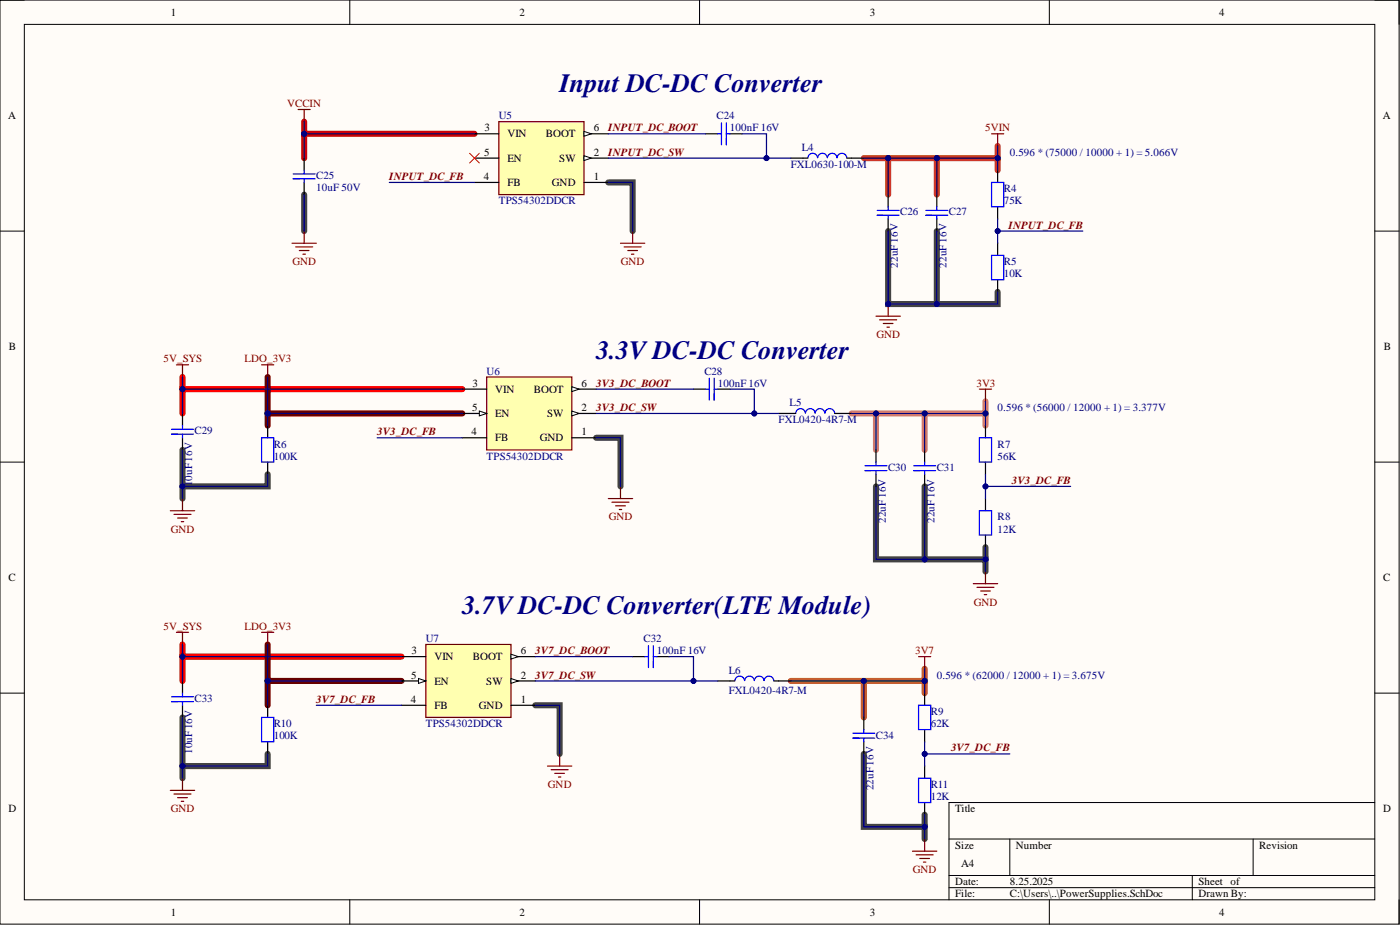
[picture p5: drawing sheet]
<svg xmlns="http://www.w3.org/2000/svg" width="292mm" height="193mm" viewBox="0 0 292 193" stroke-linecap="round" stroke-linejoin="round" font-family="sans-serif">
<path d="M0 0h291.9v192.8h-291.9z" fill-rule="evenodd" fill="#fffcf8"/>
<path d="M0 0h291.9v192.8h-291.9z" fill="none" stroke="#000" stroke-width=".21"/>
<path d="M5.1 5.1h281.7v182.6h-281.7z" fill-rule="evenodd" fill="#fffcf8"/>
<g fill="none" stroke="#000" stroke-width=".21">
<path d="M0 0h5.1M5.1 5.1h281.7v182.6h-281.7zM73 0v5.1M146 0v5.1M218.9 0v5.1M286.8 0h5.1v5.1M0 48.2h5.1M286.8 48.2h5.1M0 96.4h5.1M286.8 96.4h5.1M0 144.6h5.1M286.8 144.6h5.1"/>
<path d="M198 175h88.8M210.7 175v7.6M261.5 175v7.6M286.8 167.4h-88.8v20.3M73 187.7v5.1M146 187.7v5.1M198 182.6h88.8M198 185.2h88.8M218.9 187.7v5.1M248.8 182.6v5.1M291.9 187.7v5.1"/>
</g>
<g fill="none" stroke="#434343" stroke-width="1.3">
<path d="M126.9 38.1h5.1v10.1M63.5 40.6v7.6M185.3 48.2v15.2h22.9v-2.5M195.5 48.2v15.2M38.1 93.9v10.1M55.8 98.9v2.6h-17.7M124.4 91.3h5.1v10.2M182.8 101.5v15.2h22.8v2.5M192.9 101.5v15.2M205.6 114.2v2.5M38.1 149.7v12.6M55.8 157.3v2.5h-17.7"/>
<path d="M111.7 147.1h5.1v10.2M180.2 157.3v15.2h12.7v2.5M192.9 170v2.5"/>
</g>
<path d="M185.3 33v7.6M195.5 33v7.6M208.2 30.5v2.5h-28M208.2 33v2.5" fill="none" stroke="#cc4125" stroke-width="1.3"/>
<path d="M63.5 25.4v2.5h35.5M63.5 27.9v5.1" fill="none" stroke="#c00" stroke-width="1.3"/>
<path d="M182.8 86.3v7.6M192.9 86.3v7.6M205.6 83.7v2.6h-27.9M205.6 86.3v2.5" fill="none" stroke="#dd7e6b" stroke-width="1.3"/>
<path d="M55.8 78.6v10.2M55.8 86.3h40.7M55.8 134.4v12.7M55.8 142.1h28" fill="none" stroke="#600" stroke-width="1.3"/>
<path d="M192.9 139.5v2.6h-27.9M180.2 142.1v7.6M192.9 142.1v2.5" fill="none" stroke="#b45f06" stroke-width="1.3"/>
<path d="M38.1 78.6v2.6M96.5 81.2h-58.4v5.1M38.1 134.4v2.6M83.8 137h-45.7v5.1" fill="none" stroke="#f00" stroke-width="1.3"/>
<g fill="none" stroke="#800000" stroke-width=".25">
<path d="M62.2 22.8h2.5M63.5 22.8v2.6M60.9 50.7h5.1M61.7 51.5h3.5M62.4 52.3h2.1M63.2 53h.5M63.5 48.2v2.5M129.5 50.7h5M130.2 51.5h3.6M131 52.3h2M131.7 53h.6M132 48.2v2.5"/>
<path d="M182.8 66h5M183.5 66.7h3.6M184.3 67.5h2M185.1 68.2h.5M185.3 63.4v2.6"/>
</g>
<path d="M208.2 35.5v2.6M208.2 43.1v2.6M208.2 50.7v2.6M208.2 58.4v2.5" fill="none" stroke="#000" stroke-width=".25"/>
<path d="M206.9 38.1h2.5v5h-2.5zM206.9 53.3h2.5v5.1h-2.5z" fill="none" stroke="#00f" stroke-width=".25"/>
<circle cx="185.3" cy="63.4" r=".51" fill="#000080"/>
<circle cx="185.3" cy="63.4" r=".51" fill="none" stroke="#000080" stroke-width=".21"/>
<path d="M206.9 27.9h2.5M208.2 27.9v2.6" fill="none" stroke="#800000" stroke-width=".25"/>
<path d="M104.1 25.4h17.7v15.2h-17.7z" fill-rule="evenodd" fill="#ffffb0"/>
<path d="M104.1 25.4h17.7v15.2h-17.7z" fill="none" stroke="#800000" stroke-width=".25"/>
<path d="M99 27.9h5.1M121.8 27.9h5.1" fill="none" stroke="#000" stroke-width=".25"/>
<path d="M121.8 27.4l1.6 .5-1.6 .5z" fill="#f8fcff"/>
<path d="M121.8 27.4l1.6 .5-1.6 .5z" fill="none" stroke="#000" stroke-width=".21"/>
<path d="M99 33h5.1M99 38.1h5.1M121.8 33h5.1" fill="none" stroke="#000" stroke-width=".25"/>
<path d="M121.8 32.5l1.6 .5-1.6 .5z" fill="#f8fcff"/>
<path d="M121.8 32.5l1.6 .5-1.6 .5z" fill="none" stroke="#000" stroke-width=".21"/>
<g fill="none" stroke="#000" stroke-width=".25">
<path d="M121.8 38.1h5.1M147.2 27.9h2.6M152.3 27.9h2.5M165 33h3.6M176.7 33h3.5M185.3 40.6v2.5M185.3 45.7v2.5M195.5 40.6v2.5M195.5 45.7v2.5M205.6 88.8v2.5M205.6 96.4v2.5M205.6 104v2.5"/>
<path d="M205.6 111.6v2.6"/>
</g>
<g fill="none" stroke="#00f" stroke-width=".25">
<path d="M149.8 27.9h.7M150.5 25.6v4.6M151.5 25.6v4.6M151.5 27.9h.8M170.6 32.9a1.01 1.01 0 0 0-1-.9 1.01 1.01 0 0 0-1 .9M170.6 32.9a1.01 1.01 0 0 1 1-.9 1.01 1.01 0 0 1 1 .9 1.02 1.02 0 0 1 1-.9 1.02 1.02 0 0 1 1 .9 1.02 1.02 0 0 1 1.1-.9 1.02 1.02 0 0 1 1 .9M183 43.9h4.6M183 44.9h4.6M185.3 43.1v.8M185.3 44.9v.8M193.2 43.9h4.5M193.2 44.9h4.5"/>
<path d="M195.5 43.1v.8M195.5 44.9v.8M204.3 91.3h2.6v5.1h-2.6zM204.3 106.5h2.6v5.1h-2.6z"/>
</g>
<g fill="none" stroke="#800000" stroke-width=".25">
<path d="M204.3 81.2h2.6M205.6 81.2v2.5M35.5 106.5h5.1M36.3 107.3h3.6M37.1 108.1h2M37.8 108.8h.5M38.1 104v2.5M126.9 104h5.1M127.7 104.8h3.5M128.4 105.5h2.1M129.2 106.3h.5M129.5 101.5v2.5"/>
<path d="M205.6 119.2v2.6M203.1 121.8h5.1M203.8 122.5h3.6M204.6 123.3h2M205.4 124h.5"/>
</g>
<path d="M101.5 78.6h17.8v15.3h-17.8z" fill-rule="evenodd" fill="#ffffb0"/>
<path d="M101.5 78.6h17.8v15.3h-17.8z" fill="none" stroke="#800000" stroke-width=".25"/>
<path d="M96.5 81.2h5M119.3 81.2h5.1" fill="none" stroke="#000" stroke-width=".25"/>
<path d="M119.3 80.7l1.5 .5-1.5 .5z" fill="#f8fcff"/>
<path d="M119.3 80.7l1.5 .5-1.5 .5z" fill="none" stroke="#000" stroke-width=".21"/>
<path d="M96.5 86.3h5" fill="none" stroke="#000" stroke-width=".25"/>
<path d="M100 85.7l1.5 .6-1.5 .5z" fill="#f8fcff"/>
<path d="M100 85.7l1.5 .6-1.5 .5z" fill="none" stroke="#000" stroke-width=".21"/>
<path d="M96.5 91.3h5M119.3 86.3h5.1" fill="none" stroke="#000" stroke-width=".25"/>
<path d="M119.3 85.7l1.5 .6-1.5 .5z" fill="#f8fcff"/>
<path d="M119.3 85.7l1.5 .6-1.5 .5z" fill="none" stroke="#000" stroke-width=".21"/>
<g fill="none" stroke="#000" stroke-width=".25">
<path d="M38.1 86.3v2.5M38.1 91.3v2.6M119.3 91.3h5.1M144.7 81.2h2.5M149.8 81.2h2.5M182.8 93.9v2.5M182.8 98.9v2.6M192.9 93.9v2.5M192.9 98.9v2.6M192.9 144.6v2.5M192.9 152.2v2.5M192.9 159.8v2.5"/>
<path d="M192.9 167.4v2.6"/>
</g>
<g fill="none" stroke="#00f" stroke-width=".25">
<path d="M148 78.9v4.6M149 78.9v4.6M35.8 89.6h4.6M35.8 90.6h4.6M38.1 88.8v.8M38.1 90.6v.7M147.2 81.2h.8M149 81.2h.8M180.5 97.2h4.6M180.5 98.2h4.6M182.8 96.4v.8M182.8 98.2v.7"/>
<path d="M190.6 97.2h4.6M190.6 98.2h4.6M192.9 96.4v.8M192.9 98.2v.7M191.7 147.1h2.5v5.1h-2.5zM191.7 162.3h2.5v5.1h-2.5z"/>
</g>
<g fill="none" stroke="#800000" stroke-width=".25">
<path d="M191.7 137h2.5M192.9 137v2.5M114.2 159.8h5.1M116.8 157.3v2.5M35.5 164.9h5.1M36.3 165.6h3.6M37.1 166.4h2M37.8 167.2h.5M38.1 162.3v2.6M115 160.6h3.5M115.8 161.3h2M116.5 162.1h.5"/>
<path d="M190.4 177.6h5.1M191.1 178.3h3.6M191.9 179.1h2M192.7 179.9h.5M192.9 175v2.6"/>
</g>
<path d="M88.8 134.4h17.8v15.3h-17.8z" fill-rule="evenodd" fill="#ffffb0"/>
<path d="M88.8 134.4h17.8v15.3h-17.8z" fill="none" stroke="#800000" stroke-width=".25"/>
<path d="M83.8 137h5M106.6 137h5.1" fill="none" stroke="#000" stroke-width=".25"/>
<path d="M106.6 136.5l1.5 .5-1.5 .5z" fill="#f8fcff"/>
<path d="M106.6 136.5l1.5 .5-1.5 .5z" fill="none" stroke="#000" stroke-width=".21"/>
<path d="M83.8 142.1h5" fill="none" stroke="#000" stroke-width=".25"/>
<path d="M87.3 141.6l1.5 .5-1.5 .5z" fill="#f8fcff"/>
<path d="M87.3 141.6l1.5 .5-1.5 .5z" fill="none" stroke="#000" stroke-width=".21"/>
<path d="M83.8 147.1h5M106.6 142.1h5.1" fill="none" stroke="#000" stroke-width=".25"/>
<path d="M106.6 141.6l1.5 .5-1.5 .5z" fill="#f8fcff"/>
<path d="M106.6 141.6l1.5 .5-1.5 .5z" fill="none" stroke="#000" stroke-width=".21"/>
<g fill="none" stroke="#000" stroke-width=".25">
<path d="M63.5 33v2.5M63.5 38.1v2.5M55.8 88.8v2.5M55.8 96.4v2.5M162.5 86.3h3.5M174.1 86.3h3.6M132 137h2.5M137.1 137h2.5M38.1 142.1v2.5M38.1 147.1v2.6M55.8 147.1v2.6M55.8 154.7v2.6"/>
<path d="M106.6 147.1h5.1M149.8 142.1h3.5M161.4 142.1h3.6M180.2 149.7v2.5M180.2 154.7v2.6"/>
</g>
<g fill="none" stroke="#00f" stroke-width=".25">
<path d="M61.2 36.3h4.5M61.2 37.3h4.5M63.5 35.5v.8M63.5 37.3v.8M54.6 91.3h2.5v5.1h-2.5zM170.1 86.2a1.02 1.02 0 0 0-1-1 1.02 1.02 0 0 0-1.1 1 1.01 1.01 0 0 0-1-1 1.01 1.01 0 0 0-1 1M172.1 86.2a1.01 1.01 0 0 0-1-1 1.01 1.01 0 0 0-1 1M172.1 86.2a1.01 1.01 0 0 1 1-1 1.01 1.01 0 0 1 1 1M134.5 137h.8M135.3 134.7v4.6M136.3 134.7v4.6M136.3 137h.8"/>
<path d="M35.8 145.4h4.6M35.8 146.4h4.6M38.1 144.6v.8M38.1 146.4v.7M54.6 149.7h2.5v5h-2.5zM155.3 142a1.01 1.01 0 0 0-1-1 1.01 1.01 0 0 0-1 1M161.4 142a1.02 1.02 0 0 0-1-.9 1.02 1.02 0 0 0-1 .9 1.02 1.02 0 0 0-1-.9 1.02 1.02 0 0 0-1 .9 1.01 1.01 0 0 0-1-1 1.01 1.01 0 0 0-1 1M177.9 153h4.6M177.9 154h4.6M180.2 152.2v.8M180.2 154v.7"/>
</g>
<path d="M36.8 76.1h2.5M38.1 76.1v2.5M36.8 131.9h2.5M38.1 131.9v2.5" fill="none" stroke="#800000" stroke-width=".25"/>
<path d="M98 32l2 2M100 32l-2 2" fill="none" stroke="#f00" stroke-width=".21"/>
<path d="M126.9 38.1h5.1v10.1M126.9 27.9h20.3M63.5 40.6v7.6M208.2 45.7v5" fill="none" stroke="#000080" stroke-width=".25"/>
<circle cx="208.2" cy="48.2" r=".51" fill="#000080"/>
<circle cx="208.2" cy="48.2" r=".51" fill="none" stroke="#000080" stroke-width=".21"/>
<path d="M81.2 38.1h17.8M208.2 48.2h17.7" fill="none" stroke="#000080" stroke-width=".25"/>
<circle cx="208.2" cy="48.2" r=".51" fill="#000080"/>
<circle cx="208.2" cy="48.2" r=".51" fill="none" stroke="#000080" stroke-width=".21"/>
<path d="M126.9 33h38.1" fill="none" stroke="#000080" stroke-width=".25"/>
<circle cx="159.9" cy="33" r=".51" fill="#000080"/>
<circle cx="159.9" cy="33" r=".51" fill="none" stroke="#000080" stroke-width=".21"/>
<path d="M195.5 48.2v15.2" fill="none" stroke="#000080" stroke-width=".25"/>
<circle cx="195.5" cy="63.4" r=".51" fill="#000080"/>
<circle cx="195.5" cy="63.4" r=".51" fill="none" stroke="#000080" stroke-width=".21"/>
<path d="M195.5 33v7.6" fill="none" stroke="#000080" stroke-width=".25"/>
<circle cx="195.5" cy="33" r=".51" fill="#000080"/>
<circle cx="195.5" cy="33" r=".51" fill="none" stroke="#000080" stroke-width=".21"/>
<path d="M185.3 33v7.6" fill="none" stroke="#000080" stroke-width=".25"/>
<circle cx="185.3" cy="33" r=".51" fill="#000080"/>
<circle cx="185.3" cy="33" r=".51" fill="none" stroke="#000080" stroke-width=".21"/>
<path d="M154.8 27.9h5.1v5.1" fill="none" stroke="#000080" stroke-width=".25"/>
<circle cx="159.9" cy="33" r=".51" fill="#000080"/>
<circle cx="159.9" cy="33" r=".51" fill="none" stroke="#000080" stroke-width=".21"/>
<path d="M63.5 27.9v5.1" fill="none" stroke="#000080" stroke-width=".25"/>
<circle cx="63.5" cy="27.9" r=".51" fill="#000080"/>
<circle cx="63.5" cy="27.9" r=".51" fill="none" stroke="#000080" stroke-width=".21"/>
<path d="M63.5 25.4v2.5h35.5" fill="none" stroke="#000080" stroke-width=".25"/>
<circle cx="63.5" cy="27.9" r=".51" fill="#000080"/>
<circle cx="63.5" cy="27.9" r=".51" fill="none" stroke="#000080" stroke-width=".21"/>
<path d="M208.2 33v2.5" fill="none" stroke="#000080" stroke-width=".25"/>
<circle cx="208.2" cy="33" r=".51" fill="#000080"/>
<circle cx="208.2" cy="33" r=".51" fill="none" stroke="#000080" stroke-width=".21"/>
<path d="M208.2 30.5v2.5h-28" fill="none" stroke="#000080" stroke-width=".25"/>
<circle cx="185.3" cy="33" r=".51" fill="#000080"/>
<circle cx="185.3" cy="33" r=".51" fill="none" stroke="#000080" stroke-width=".21"/>
<circle cx="195.5" cy="33" r=".51" fill="#000080"/>
<circle cx="195.5" cy="33" r=".51" fill="none" stroke="#000080" stroke-width=".21"/>
<circle cx="208.2" cy="33" r=".51" fill="#000080"/>
<circle cx="208.2" cy="33" r=".51" fill="none" stroke="#000080" stroke-width=".21"/>
<path d="M38.1 93.9v10.1" fill="none" stroke="#000080" stroke-width=".25"/>
<circle cx="38.1" cy="101.5" r=".51" fill="#000080"/>
<circle cx="38.1" cy="101.5" r=".51" fill="none" stroke="#000080" stroke-width=".21"/>
<path d="M124.4 91.3h5.1v10.2M124.4 81.2h20.3M205.6 98.9v5.1" fill="none" stroke="#000080" stroke-width=".25"/>
<circle cx="205.6" cy="101.5" r=".51" fill="#000080"/>
<circle cx="205.6" cy="101.5" r=".51" fill="none" stroke="#000080" stroke-width=".21"/>
<path d="M78.7 91.3h17.8M205.6 101.5h17.8" fill="none" stroke="#000080" stroke-width=".25"/>
<circle cx="205.6" cy="101.5" r=".51" fill="#000080"/>
<circle cx="205.6" cy="101.5" r=".51" fill="none" stroke="#000080" stroke-width=".21"/>
<path d="M205.6 114.2v2.5" fill="none" stroke="#000080" stroke-width=".25"/>
<circle cx="205.6" cy="116.7" r=".51" fill="#000080"/>
<circle cx="205.6" cy="116.7" r=".51" fill="none" stroke="#000080" stroke-width=".21"/>
<path d="M182.8 101.5v15.2h22.8v2.5" fill="none" stroke="#000080" stroke-width=".25"/>
<circle cx="192.9" cy="116.7" r=".51" fill="#000080"/>
<circle cx="192.9" cy="116.7" r=".51" fill="none" stroke="#000080" stroke-width=".21"/>
<circle cx="205.6" cy="116.7" r=".51" fill="#000080"/>
<circle cx="205.6" cy="116.7" r=".51" fill="none" stroke="#000080" stroke-width=".21"/>
<path d="M124.4 86.3h38.1" fill="none" stroke="#000080" stroke-width=".25"/>
<circle cx="157.4" cy="86.3" r=".51" fill="#000080"/>
<circle cx="157.4" cy="86.3" r=".51" fill="none" stroke="#000080" stroke-width=".21"/>
<path d="M192.9 101.5v15.2" fill="none" stroke="#000080" stroke-width=".25"/>
<circle cx="192.9" cy="116.7" r=".51" fill="#000080"/>
<circle cx="192.9" cy="116.7" r=".51" fill="none" stroke="#000080" stroke-width=".21"/>
<path d="M192.9 86.3v7.6" fill="none" stroke="#000080" stroke-width=".25"/>
<circle cx="192.9" cy="86.3" r=".51" fill="#000080"/>
<circle cx="192.9" cy="86.3" r=".51" fill="none" stroke="#000080" stroke-width=".21"/>
<path d="M182.8 86.3v7.6" fill="none" stroke="#000080" stroke-width=".25"/>
<circle cx="182.8" cy="86.3" r=".51" fill="#000080"/>
<circle cx="182.8" cy="86.3" r=".51" fill="none" stroke="#000080" stroke-width=".21"/>
<path d="M152.3 81.2h5.1v5.1" fill="none" stroke="#000080" stroke-width=".25"/>
<circle cx="157.4" cy="86.3" r=".51" fill="#000080"/>
<circle cx="157.4" cy="86.3" r=".51" fill="none" stroke="#000080" stroke-width=".21"/>
<path d="M205.6 86.3v2.5" fill="none" stroke="#000080" stroke-width=".25"/>
<circle cx="205.6" cy="86.3" r=".51" fill="#000080"/>
<circle cx="205.6" cy="86.3" r=".51" fill="none" stroke="#000080" stroke-width=".21"/>
<path d="M205.6 83.7v2.6h-27.9" fill="none" stroke="#000080" stroke-width=".25"/>
<circle cx="182.8" cy="86.3" r=".51" fill="#000080"/>
<circle cx="182.8" cy="86.3" r=".51" fill="none" stroke="#000080" stroke-width=".21"/>
<circle cx="192.9" cy="86.3" r=".51" fill="#000080"/>
<circle cx="192.9" cy="86.3" r=".51" fill="none" stroke="#000080" stroke-width=".21"/>
<circle cx="205.6" cy="86.3" r=".51" fill="#000080"/>
<circle cx="205.6" cy="86.3" r=".51" fill="none" stroke="#000080" stroke-width=".21"/>
<path d="M55.8 86.3h40.7" fill="none" stroke="#000080" stroke-width=".25"/>
<circle cx="55.8" cy="86.3" r=".51" fill="#000080"/>
<circle cx="55.8" cy="86.3" r=".51" fill="none" stroke="#000080" stroke-width=".21"/>
<path d="M38.1 149.7v12.6" fill="none" stroke="#000080" stroke-width=".25"/>
<circle cx="38.1" cy="159.8" r=".51" fill="#000080"/>
<circle cx="38.1" cy="159.8" r=".51" fill="none" stroke="#000080" stroke-width=".21"/>
<path d="M111.7 137h20.3M111.7 147.1h5.1v10.2M192.9 154.7v5.1" fill="none" stroke="#000080" stroke-width=".25"/>
<circle cx="192.9" cy="157.3" r=".51" fill="#000080"/>
<circle cx="192.9" cy="157.3" r=".51" fill="none" stroke="#000080" stroke-width=".21"/>
<path d="M66 147.1h17.8M192.9 157.3h17.8" fill="none" stroke="#000080" stroke-width=".25"/>
<circle cx="192.9" cy="157.3" r=".51" fill="#000080"/>
<circle cx="192.9" cy="157.3" r=".51" fill="none" stroke="#000080" stroke-width=".21"/>
<path d="M192.9 170v2.5" fill="none" stroke="#000080" stroke-width=".25"/>
<circle cx="192.9" cy="172.5" r=".51" fill="#000080"/>
<circle cx="192.9" cy="172.5" r=".51" fill="none" stroke="#000080" stroke-width=".21"/>
<path d="M180.2 157.3v15.2h12.7v2.5" fill="none" stroke="#000080" stroke-width=".25"/>
<circle cx="192.9" cy="172.5" r=".51" fill="#000080"/>
<circle cx="192.9" cy="172.5" r=".51" fill="none" stroke="#000080" stroke-width=".21"/>
<path d="M111.7 142.1h38.1" fill="none" stroke="#000080" stroke-width=".25"/>
<circle cx="144.7" cy="142.1" r=".51" fill="#000080"/>
<circle cx="144.7" cy="142.1" r=".51" fill="none" stroke="#000080" stroke-width=".21"/>
<path d="M180.2 142.1v7.6" fill="none" stroke="#000080" stroke-width=".25"/>
<circle cx="180.2" cy="142.1" r=".51" fill="#000080"/>
<circle cx="180.2" cy="142.1" r=".51" fill="none" stroke="#000080" stroke-width=".21"/>
<path d="M139.6 137h5.1v5.1" fill="none" stroke="#000080" stroke-width=".25"/>
<circle cx="144.7" cy="142.1" r=".51" fill="#000080"/>
<circle cx="144.7" cy="142.1" r=".51" fill="none" stroke="#000080" stroke-width=".21"/>
<path d="M192.9 142.1v2.5" fill="none" stroke="#000080" stroke-width=".25"/>
<circle cx="192.9" cy="142.1" r=".51" fill="#000080"/>
<circle cx="192.9" cy="142.1" r=".51" fill="none" stroke="#000080" stroke-width=".21"/>
<path d="M192.9 139.5v2.6h-27.9" fill="none" stroke="#000080" stroke-width=".25"/>
<circle cx="180.2" cy="142.1" r=".51" fill="#000080"/>
<circle cx="180.2" cy="142.1" r=".51" fill="none" stroke="#000080" stroke-width=".21"/>
<circle cx="192.9" cy="142.1" r=".51" fill="#000080"/>
<circle cx="192.9" cy="142.1" r=".51" fill="none" stroke="#000080" stroke-width=".21"/>
<path d="M55.8 142.1h28" fill="none" stroke="#000080" stroke-width=".25"/>
<circle cx="55.8" cy="142.1" r=".51" fill="#000080"/>
<circle cx="55.8" cy="142.1" r=".51" fill="none" stroke="#000080" stroke-width=".21"/>
<path d="M185.3 48.2v15.2h22.9v-2.5" fill="none" stroke="#000080" stroke-width=".25"/>
<circle cx="185.3" cy="63.4" r=".51" fill="#000080"/>
<circle cx="185.3" cy="63.4" r=".51" fill="none" stroke="#000080" stroke-width=".21"/>
<circle cx="195.5" cy="63.4" r=".51" fill="#000080"/>
<circle cx="195.5" cy="63.4" r=".51" fill="none" stroke="#000080" stroke-width=".21"/>
<path d="M38.1 134.4v2.6" fill="none" stroke="#000080" stroke-width=".25"/>
<circle cx="38.1" cy="137" r=".51" fill="#000080"/>
<circle cx="38.1" cy="137" r=".51" fill="none" stroke="#000080" stroke-width=".21"/>
<path d="M83.8 137h-45.7v5.1" fill="none" stroke="#000080" stroke-width=".25"/>
<circle cx="38.1" cy="137" r=".51" fill="#000080"/>
<circle cx="38.1" cy="137" r=".51" fill="none" stroke="#000080" stroke-width=".21"/>
<path d="M55.8 142.1v5" fill="none" stroke="#000080" stroke-width=".25"/>
<circle cx="55.8" cy="142.1" r=".51" fill="#000080"/>
<circle cx="55.8" cy="142.1" r=".51" fill="none" stroke="#000080" stroke-width=".21"/>
<path d="M55.8 157.3v2.5h-17.7" fill="none" stroke="#000080" stroke-width=".25"/>
<circle cx="38.1" cy="159.8" r=".51" fill="#000080"/>
<circle cx="38.1" cy="159.8" r=".51" fill="none" stroke="#000080" stroke-width=".21"/>
<path d="M38.1 78.6v2.6" fill="none" stroke="#000080" stroke-width=".25"/>
<circle cx="38.1" cy="81.2" r=".51" fill="#000080"/>
<circle cx="38.1" cy="81.2" r=".51" fill="none" stroke="#000080" stroke-width=".21"/>
<path d="M96.5 81.2h-58.4v5.1" fill="none" stroke="#000080" stroke-width=".25"/>
<circle cx="38.1" cy="81.2" r=".51" fill="#000080"/>
<circle cx="38.1" cy="81.2" r=".51" fill="none" stroke="#000080" stroke-width=".21"/>
<path d="M55.8 86.3v2.5" fill="none" stroke="#000080" stroke-width=".25"/>
<circle cx="55.8" cy="86.3" r=".51" fill="#000080"/>
<circle cx="55.8" cy="86.3" r=".51" fill="none" stroke="#000080" stroke-width=".21"/>
<path d="M55.8 98.9v2.6h-17.7" fill="none" stroke="#000080" stroke-width=".25"/>
<circle cx="38.1" cy="101.5" r=".51" fill="#000080"/>
<circle cx="38.1" cy="101.5" r=".51" fill="none" stroke="#000080" stroke-width=".21"/>
<path d="M54.6 131.9h2.5M55.8 131.9v2.5" fill="none" stroke="#800000" stroke-width=".25"/>
<path d="M55.8 134.4v7.7" fill="none" stroke="#000080" stroke-width=".25"/>
<circle cx="55.8" cy="142.1" r=".51" fill="#000080"/>
<circle cx="55.8" cy="142.1" r=".51" fill="none" stroke="#000080" stroke-width=".21"/>
<path d="M54.6 76.1h2.5M55.8 76.1v2.5" fill="none" stroke="#800000" stroke-width=".25"/>
<path d="M55.8 78.6v7.7" fill="none" stroke="#000080" stroke-width=".25"/>
<circle cx="55.8" cy="86.3" r=".51" fill="#000080"/>
<circle cx="55.8" cy="86.3" r=".51" fill="none" stroke="#000080" stroke-width=".21"/>
<g font-size="5.5" fill="#000080">
<text x="116.8" y="19.1">Input DC-DC Converter</text>
<text x="124.4" y="74.9">3.3V DC-DC Converter</text>
<text x="96.5" y="128.2">3.7V DC-DC Converter(LTE Module)</text>
</g>
<g font-size="2.3">
<text x="35.6" y="3.3">1</text>
<text x="108.4" y="3.3">2</text>
<text x="181.5" y="3.3">3</text>
<text x="254.4" y="3.3">4</text>
<text x="1.7" y="24.9">A</text>
<text x="101.1" y="27.4">3</text>
<text x="105.9" y="28.7">VIN</text>
<text x="113.9" y="28.7">BOOT</text>
<text x="123.9" y="27.4">6</text>
<text x="288.5" y="24.9">A</text>
<text x="101" y="32.5">5</text>
<text x="105.9" y="33.7">EN</text>
<text x="116.7" y="33.7">SW</text>
<text x="123.9" y="32.5">2</text>
<text x="100.9" y="37.6">4</text>
<text x="105.9" y="38.8">FB</text>
<text x="115.2" y="38.8">GND</text>
<text x="123.9" y="37.6">1</text>
<text x="1.9" y="73.1">B</text>
<text x="288.7" y="73.1">B</text>
<text x="98.6" y="80.7">3</text>
<text x="103.3" y="81.9">VIN</text>
<text x="111.4" y="81.9">BOOT</text>
<text x="121.3" y="80.7">6</text>
<text x="98.5" y="85.7">5</text>
<text x="103.3" y="87">EN</text>
<text x="114.1" y="87">SW</text>
<text x="121.3" y="85.7">2</text>
<text x="98.4" y="90.8">4</text>
<text x="103.3" y="92.1">FB</text>
<text x="112.6" y="92.1">GND</text>
<text x="121.3" y="90.8">1</text>
<text x="1.8" y="121.3">C</text>
<text x="288.6" y="121.3">C</text>
<text x="85.9" y="136.5">3</text>
<text x="90.6" y="137.7">VIN</text>
<text x="98.7" y="137.7">BOOT</text>
<text x="108.6" y="136.5">6</text>
<text x="85.8" y="141.6">5</text>
<text x="90.6" y="142.8">EN</text>
<text x="101.5" y="142.8">SW</text>
<text x="108.6" y="141.6">2</text>
<text x="85.7" y="146.6">4</text>
<text x="90.6" y="147.9">FB</text>
<text x="99.9" y="147.9">GND</text>
<text x="108.6" y="146.6">1</text>
<text x="1.8" y="169.5">D</text>
<text x="199.3" y="169.5">Title</text>
<text x="288.6" y="169.5">D</text>
<text x="199.3" y="177.1">Size</text>
<text x="212" y="177.1">Number</text>
<text x="262.7" y="177.1">Revision</text>
<text x="199.3" y="184.7">Date:</text>
<text x="200.5" y="180.9">A4</text>
<text x="210.7" y="184.7">8.25.2025</text>
<text x="250" y="184.7">Sheet of</text>
<text x="35.6" y="191">1</text>
<text x="108.4" y="191">2</text>
<text x="181.5" y="191">3</text>
<text x="199.3" y="187.2">File:</text>
<text x="210.7" y="187.2">C:\Users\..\PowerSupplies.SchDoc</text>
<text x="250" y="187.2">Drawn By:</text>
<text x="254.4" y="191">4</text>
</g>
<g font-size="2.3" fill="#800000">
<text x="59.9" y="22.3">VCCIN</text>
<text x="126.9" y="27.4">INPUT_DC_BOOT</text>
<text x="205.5" y="27.4">5VIN</text>
<text x="126.9" y="32.5">INPUT_DC_SW</text>
<text x="81.2" y="37.6">INPUT_DC_FB</text>
<text x="210.4" y="47.7">INPUT_DC_FB</text>
<text x="61" y="55.3">GND</text>
<text x="129.5" y="55.3">GND</text>
<text x="182.9" y="70.5">GND</text>
<text x="34.1" y="75.6">5V_SYS</text>
<text x="51" y="75.6">LDO_3V3</text>
<text x="124.4" y="80.7">3V3_DC_BOOT</text>
<text x="203.8" y="80.7">3V3</text>
<text x="124.4" y="85.7">3V3_DC_SW</text>
<text x="78.7" y="90.8">3V3_DC_FB</text>
<text x="211.1" y="101">3V3_DC_FB</text>
<text x="35.6" y="111.1">GND</text>
<text x="127" y="108.6">GND</text>
<text x="34.1" y="131.4">5V_SYS</text>
<text x="51" y="131.4">LDO_3V3</text>
<text x="203.2" y="126.3">GND</text>
<text x="111.7" y="136.5">3V7_DC_BOOT</text>
<text x="191" y="136.5">3V7</text>
<text x="111.7" y="141.6">3V7_DC_SW</text>
<text x="66" y="146.6">3V7_DC_FB</text>
<text x="198.4" y="156.8">3V7_DC_FB</text>
<text x="114.3" y="164.4">GND</text>
<text x="35.6" y="169.5">GND</text>
<text x="190.5" y="182.1">GND</text>
</g>
<g font-size="2.3" fill="#000080">
<text x="104.1" y="24.9">U5</text>
<text x="149.5" y="24.9">C24</text>
<text x="152.3" y="27.4">100nF 16V</text>
<text x="165" y="35">FXL0630-100-M</text>
<text x="167.3" y="31.5">L4</text>
<text x="210.7" y="32.5">0.596 * (75000 / 10000 + 1) = 5.066V</text>
<text x="66" y="37.3">C25</text>
<text x="66" y="39.8">10uF 50V</text>
<text x="209.4" y="40.1">R4</text>
<text x="104.1" y="42.6">TPS54302DDCR</text>
<text x="187.8" y="44.9">C26</text>
<text x="198" y="44.9">C27</text>
<text x="209.4" y="42.6">75K</text>
<text x="187.3" y="55.8" transform="rotate(-90 187.3 55.8)">22uF16V</text>
<text x="197.5" y="55.8" transform="rotate(-90 197.5 55.8)">22uF16V</text>
<text x="209.4" y="55.3">R5</text>
<text x="209.4" y="57.8">10K</text>
<text x="101.5" y="78.1">U6</text>
<text x="147" y="78.1">C28</text>
<text x="149.8" y="80.7">100nF 16V</text>
<text x="162.5" y="88.3">FXL0420-4R7-M</text>
<text x="164.7" y="84.7">L5</text>
<text x="208.2" y="85.7">0.596 * (56000 / 12000 + 1) = 3.377V</text>
<text x="40.6" y="90.6">C29</text>
<text x="57.1" y="93.4">R6</text>
<text x="57.1" y="95.9">100K</text>
<text x="101.5" y="95.9">TPS54302DDCR</text>
<text x="208.2" y="93.4">R7</text>
<text x="208.2" y="95.9">56K</text>
<text x="40.1" y="101.5" transform="rotate(-90 40.1 101.5)">10uF16V</text>
<text x="185.3" y="98.2">C30</text>
<text x="195.5" y="98.2">C31</text>
<text x="184.8" y="109.1" transform="rotate(-90 184.8 109.1)">22uF16V</text>
<text x="195" y="109.1" transform="rotate(-90 195 109.1)">22uF16V</text>
<text x="208.2" y="108.6">R8</text>
<text x="208.2" y="111.1">12K</text>
<text x="88.8" y="133.9">U7</text>
<text x="134.3" y="133.9">C32</text>
<text x="137.1" y="136.5">100nF 16V</text>
<text x="152.1" y="140.5">L6</text>
<text x="195.5" y="141.6">0.596 * (62000 / 12000 + 1) = 3.675V</text>
<text x="40.6" y="146.4">C33</text>
<text x="152.1" y="144.8">FXL0420-4R7-M</text>
<text x="194.2" y="149.2">R9</text>
<text x="57.1" y="151.7">R10</text>
<text x="57.1" y="154.2">100K</text>
<text x="88.8" y="151.7">TPS54302DDCR</text>
<text x="182.8" y="154.2">C34</text>
<text x="194.2" y="151.7">62K</text>
<text x="40.1" y="157.3" transform="rotate(-90 40.1 157.3)">10uF16V</text>
<text x="182.3" y="164.9" transform="rotate(-90 182.3 164.9)">22uF16V</text>
<text x="194.2" y="164.4">R11</text>
<text x="194.2" y="166.9">12K</text>
</g>
</svg>
